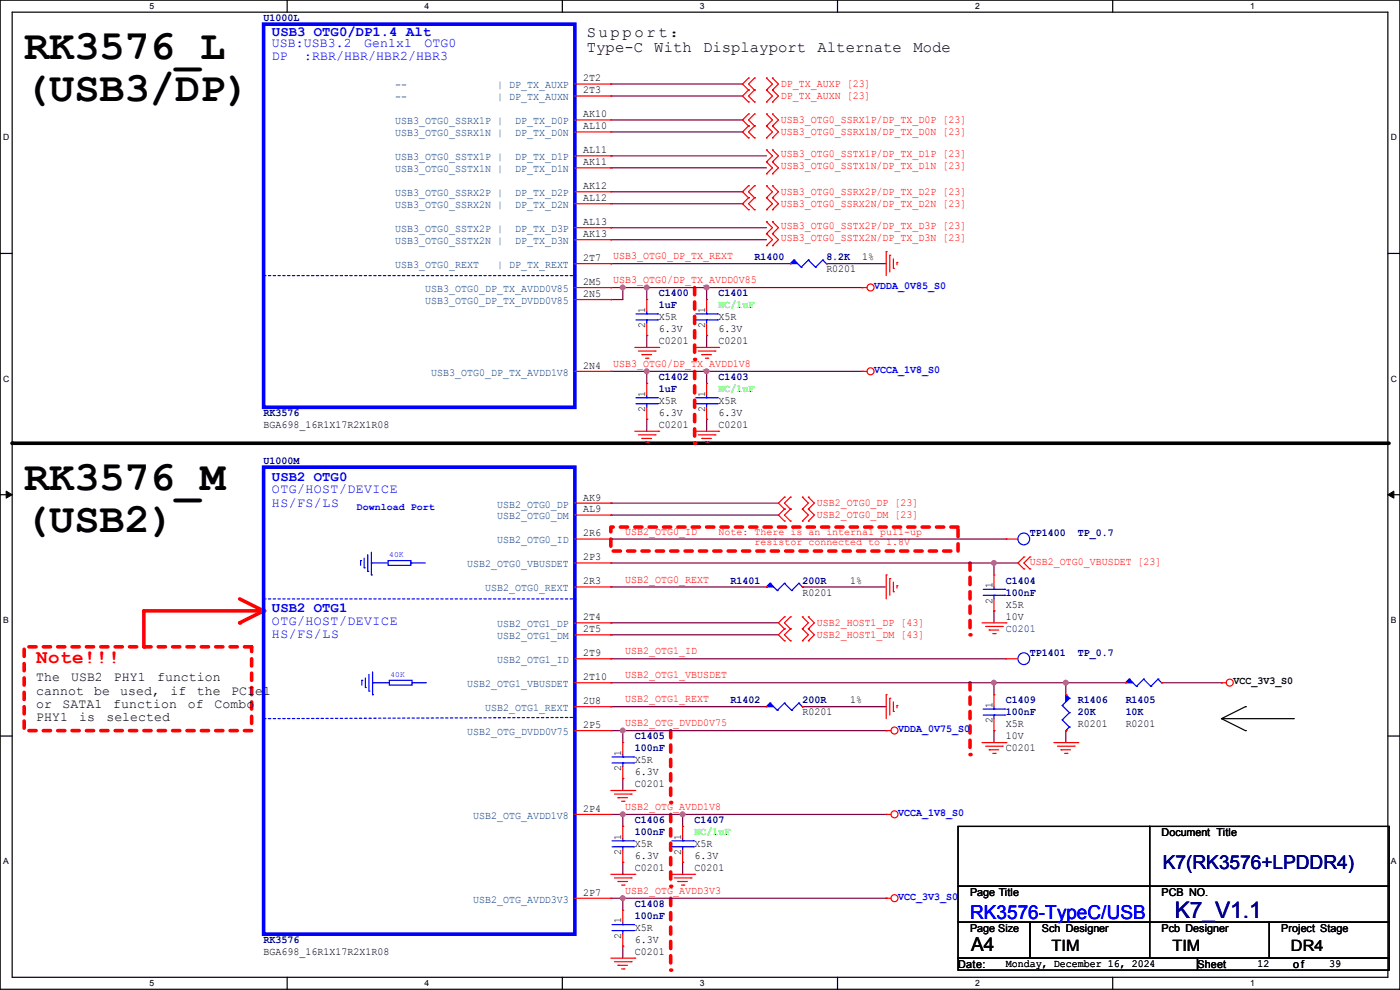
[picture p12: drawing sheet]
<svg xmlns="http://www.w3.org/2000/svg" width="297mm" height="210mm" viewBox="0 0 297 210" stroke-linecap="round" stroke-linejoin="round" font-family="sans-serif">
<g fill="none" stroke="#000" stroke-width=".25">
<path d="M0 0h297v209.8h-297zM2.6 2.6h291.8v204.7h-291.8zM60.9 0v2.6M119.3 0v2.6M177.7 0v2.6M236.1 0v2.6M0 53.8h2.6M294.4 53.8h2.6M0 104.9h2.6M294.4 104.9h2.6M0 156.1h2.6M294.4 156.1h2.6"/>
<path d="M60.9 207.3v2.5M119.3 207.3v2.5M177.7 207.3v2.5M236.1 207.3v2.5"/>
</g>
<path d="M1.3 104.2l1.3 .7-1.3 .8zM294.4 104.9l1.3-.7v1.5z" fill="#000"/>
<path d="M1.3 104.2l1.3 .7-1.3 .8zM294.4 104.9l1.3-.7v1.5z" fill="none" stroke="#000" stroke-width=".21"/>
<path d="M2.6 94h292.1" fill="none" stroke="#000" stroke-width=".76"/>
<circle cx="2.6" cy="94" r=".38" fill="#000"/>
<path d="M205.8 119.4v15.3" fill="none" stroke="#f00" stroke-width=".76" stroke-dasharray="1.5 1.5"/>
<circle cx="205.8" cy="134.7" r=".38" fill="#f00" stroke-dasharray="1.5 1.5"/>
<path d="M142.3 155v15.2" fill="none" stroke="#f00" stroke-width=".76" stroke-dasharray="1.5 1.5"/>
<circle cx="142.3" cy="170.2" r=".38" fill="#f00" stroke-dasharray="1.5 1.5"/>
<path d="M142.3 172.8v15.2" fill="none" stroke="#f00" stroke-width=".76" stroke-dasharray="1.5 1.5"/>
<circle cx="142.3" cy="188" r=".38" fill="#f00" stroke-dasharray="1.5 1.5"/>
<path d="M142.3 190.5v15.3" fill="none" stroke="#f00" stroke-width=".76" stroke-dasharray="1.5 1.5"/>
<circle cx="142.3" cy="205.8" r=".38" fill="#f00" stroke-dasharray="1.5 1.5"/>
<path d="M147.4 61v15.2" fill="none" stroke="#f00" stroke-width=".76" stroke-dasharray="1.5 1.5"/>
<circle cx="147.4" cy="76.2" r=".38" fill="#f00" stroke-dasharray="1.5 1.5"/>
<path d="M147.4 78.8v15.2" fill="none" stroke="#f00" stroke-width=".76" stroke-dasharray="1.5 1.5"/>
<circle cx="147.4" cy="94" r=".38" fill="#f00" stroke-dasharray="1.5 1.5"/>
<path d="M205.8 144.8v15.3" fill="none" stroke="#f00" stroke-width=".76" stroke-dasharray="1.5 1.5"/>
<circle cx="205.8" cy="160.1" r=".38" fill="#f00" stroke-dasharray="1.5 1.5"/>
<path d="M259.1 152.4h15.3M259.1 152.4l5.1 2.6M264.2 149.9h.1M264.2 155h.1M264.2 149.9l-5.1 2.5M274.4 152.4h.1" fill="none" stroke="#000" stroke-width=".25"/>
<path d="M129.6 111.8h73.6v5.1h-73.6zM5.1 137.2h48.3v17.8h-48.3z" fill="none" stroke="#f00" stroke-width=".76" stroke-dasharray="1.5 1.5"/>
<path d="M50.8 127l5.1 2.6" fill="none" stroke="#f00" stroke-width=".76"/>
<circle cx="55.9" cy="129.6" r=".38" fill="#f00"/>
<path d="M30.5 129.6h25.4" fill="none" stroke="#f00" stroke-width=".76"/>
<circle cx="55.9" cy="129.6" r=".38" fill="#f00"/>
<path d="M55.9 129.6l-5.1 2.5" fill="none" stroke="#f00" stroke-width=".76"/>
<circle cx="50.8" cy="132.1" r=".38" fill="#f00"/>
<path d="M30.5 129.6v7.6" fill="none" stroke="#f00" stroke-width=".76"/>
<circle cx="30.5" cy="137.2" r=".38" fill="#f00"/>
<path d="M129.6 106.7h.1M129.6 109.3h.1M129.6 119.4h.1M129.6 106.7h35.5M129.6 109.3h35.5M129.6 114.3h83.8M129.6 119.4h81.3M213.4 114.3h.1" fill="none" stroke="#800040" stroke-width=".25"/>
<circle cx="210.8" cy="119.4" r=".49" fill="#f0f"/>
<circle cx="210.8" cy="119.4" r=".49" fill="none" stroke="#f0f" stroke-width=".25"/>
<path d="M129.6 124.5h.1M129.6 132.1h.1M129.6 134.7h.1M129.6 139.7h.1M129.6 124.5h33M129.6 132.1h35.5M129.6 134.7h35.5M129.6 139.7h83.8M129.6 144.8h.1M129.6 144.8h81.3" fill="none" stroke="#800040" stroke-width=".25"/>
<circle cx="210.8" cy="144.8" r=".49" fill="#f0f"/>
<circle cx="210.8" cy="144.8" r=".49" fill="none" stroke="#f0f" stroke-width=".25"/>
<g fill="none" stroke="#800040" stroke-width=".25">
<path d="M129.6 17.8h.1M129.6 17.8h27.9M129.6 20.4h.1M129.6 33.1h.1M129.6 35.6h.1M129.6 20.4h27.9M129.6 25.4h27.9M129.6 28h27.9M129.6 33.1h33M129.6 35.6h33M157.5 25.4h.1M157.5 28h.1"/>
<path d="M129.6 48.3h.1M129.6 50.8h.1M129.6 55.9h.1M129.6 40.7h27.9M129.6 43.2h27.9M129.6 48.3h33M129.6 50.8h33M129.6 55.9h38.1M157.5 40.7h.1M157.5 43.2h.1M175.3 55.9h.1M175.3 55.9h12.7"/>
<path d="M129.6 61h.1M129.6 78.8h.1M129.6 61h7.6M129.6 78.8h7.6M132.1 61h.1M137.2 61h.1M137.2 61v2.5M129.6 149.9h.1M129.6 149.9h33M129.6 155h2.5M132.1 155h.1M129.6 172.8h2.5"/>
<path d="M132.1 172.8h.1M129.6 190.5h2.5M132.1 190.5h.1"/>
</g>
<circle cx="137.2" cy="61" r=".49" fill="#f0f"/>
<circle cx="137.2" cy="61" r=".49" fill="none" stroke="#f0f" stroke-width=".25"/>
<path d="M149.9 61h33M182.9 61h.1" fill="none" stroke="#800040" stroke-width=".25"/>
<circle cx="149.9" cy="61" r=".49" fill="#f0f"/>
<circle cx="149.9" cy="61" r=".49" fill="none" stroke="#f0f" stroke-width=".25"/>
<path d="M137.2 71.2h.1M137.2 78.8h.1M137.2 71.2v2.5M137.2 78.8v2.5M137.2 78.8h12.7" fill="none" stroke="#800040" stroke-width=".25"/>
<circle cx="137.2" cy="78.8" r=".49" fill="#f0f"/>
<circle cx="137.2" cy="78.8" r=".49" fill="none" stroke="#f0f" stroke-width=".25"/>
<path d="M149.9 78.8h33M182.9 78.8h.1" fill="none" stroke="#800040" stroke-width=".25"/>
<circle cx="149.9" cy="78.8" r=".49" fill="#f0f"/>
<circle cx="149.9" cy="78.8" r=".49" fill="none" stroke="#f0f" stroke-width=".25"/>
<path d="M137.2 88.9h.1M137.2 88.9v2.6M170.2 124.5h.1M170.2 124.5h17.8M132.1 155h.1M132.1 155v2.5M132.1 155h55.9M170.2 149.9h.1M170.2 149.9h17.8M188 155h.1" fill="none" stroke="#800040" stroke-width=".25"/>
<circle cx="132.1" cy="155" r=".49" fill="#f0f"/>
<circle cx="132.1" cy="155" r=".49" fill="none" stroke="#f0f" stroke-width=".25"/>
<path d="M132.1 165.1h.1M132.1 172.8h.1M132.1 165.1v2.6M132.1 172.8h12.7" fill="none" stroke="#800040" stroke-width=".25"/>
<circle cx="132.1" cy="172.7" r=".49" fill="#f0f"/>
<circle cx="132.1" cy="172.7" r=".49" fill="none" stroke="#f0f" stroke-width=".25"/>
<path d="M132.1 172.8h.1M132.1 172.8v2.5M144.8 172.8h43.2M188 172.8h.1" fill="none" stroke="#800040" stroke-width=".25"/>
<circle cx="144.8" cy="172.7" r=".49" fill="#f0f"/>
<circle cx="144.8" cy="172.7" r=".49" fill="none" stroke="#f0f" stroke-width=".25"/>
<path d="M132.1 182.9h.1M132.1 182.9v2.6M132.1 190.5h55.9M188 190.5h.1" fill="none" stroke="#800040" stroke-width=".25"/>
<circle cx="132.1" cy="190.5" r=".49" fill="#f0f"/>
<circle cx="132.1" cy="190.5" r=".49" fill="none" stroke="#f0f" stroke-width=".25"/>
<path d="M129.6 63.5h.1M132.1 61h.1M132.1 61v2.5h-2.5M137.2 61h.1M137.2 61h12.7M132.1 190.5h.1M132.1 190.5v2.6M132.1 200.7h.1M132.1 200.7v2.5" fill="none" stroke="#800040" stroke-width=".25"/>
<circle cx="132.1" cy="61" r=".49" fill="#f0f"/>
<circle cx="132.1" cy="61" r=".49" fill="none" stroke="#f0f" stroke-width=".25"/>
<g fill="none" stroke="#800040" stroke-width=".25">
<path d="M149.9 61h.1M149.9 71.2h.1M149.9 78.8h.1M149.9 61v2.5M149.9 71.2v2.5M149.9 78.8v2.5M149.9 88.9h.1M149.9 88.9v2.6M210.9 144.8h15.2M226.1 144.8h.1M144.8 172.8h.1M144.8 172.8v2.5"/>
<path d="M144.8 182.9h.1M144.8 182.9v2.6"/>
</g>
<circle cx="226.1" cy="144.8" r=".49" fill="#f0f"/>
<circle cx="226.1" cy="144.8" r=".49" fill="none" stroke="#f0f" stroke-width=".25"/>
<g fill="none" stroke="#800040" stroke-width=".25">
<path d="M210.9 119.4h.1M210.9 119.4v2.6M210.9 119.4h5M215.9 119.4h.1M210.9 129.6h.1M210.9 129.6v2.5M210.9 155h.1M210.9 144.8h.1M210.9 144.8v2.6M210.9 155v2.5M226.1 144.8h.1M226.1 155h.1"/>
<path d="M226.1 144.8v2.6M226.1 155v2.5M226.1 144.8h12.7M246.4 144.8h12.7M259.1 144.8h.1"/>
</g>
<g fill="none" stroke="#f00" stroke-width=".25">
<path d="M158.8 16.6h.1M158.8 19.1h.1M158.8 16.6l-1.3 1.2 1.3 1.3M158.8 19.1l-1.3 1.3 1.3 1.2M160.1 19.1h.1M160.1 16.6h.1M160.1 16.6l-1.3 1.2 1.3 1.3M160.1 19.1l-1.3 1.3 1.3 1.2M162.6 19.1h.1M162.6 16.6h.1M162.6 16.6l1.3 1.2-1.3 1.3M162.6 19.1l1.3 1.3-1.3 1.2"/>
<path d="M163.9 19.1h.1M163.9 16.6h.1M163.9 16.6l1.2 1.2-1.2 1.3M163.9 19.1l1.2 1.3-1.2 1.2M158.8 21.6h.1M158.8 24.2h.1M158.8 26.7h.1M158.8 29.3h.1M158.8 39.4h.1M158.8 39.4l-1.3 1.3 1.3 1.3M158.8 24.2l-1.3 1.2 1.3 1.3M158.8 26.7l-1.3 1.3 1.3 1.3"/>
<path d="M160.1 21.6h.1M160.1 26.7h.1M160.1 24.2h.1M160.1 29.3h.1M160.1 39.4h.1M160.1 39.4l-1.3 1.3 1.3 1.3M160.1 24.2l-1.3 1.2 1.3 1.3M160.1 26.7l-1.3 1.3 1.3 1.3M162.6 34.3h.1M162.6 31.8h.1M162.6 36.9h.1M162.6 21.6h.1"/>
<path d="M162.6 26.7h.1M162.6 24.2h.1M162.6 29.3h.1M162.6 39.4h.1M162.6 31.8l1.3 1.3-1.3 1.2M162.6 34.3l1.3 1.3-1.3 1.3M162.6 24.2l1.3 1.2-1.3 1.3M162.6 26.7l1.3 1.3-1.3 1.3M162.6 39.4l1.3 1.3-1.3 1.3M163.9 34.3h.1M163.9 31.8h.1M163.9 36.9h.1"/>
<path d="M163.9 21.6h.1M163.9 26.7h.1M163.9 24.2h.1M163.9 29.3h.1M163.9 39.4h.1M163.9 31.8l1.2 1.3-1.2 1.2M163.9 34.3l1.2 1.3-1.2 1.3M163.9 24.2l1.2 1.2-1.2 1.3M163.9 26.7l1.2 1.3-1.2 1.3M163.9 39.4l1.2 1.3-1.2 1.3M158.8 42h.1M158.8 44.5h.1"/>
<path d="M158.8 42l-1.3 1.2 1.3 1.3M160.1 42h.1M160.1 44.5h.1M160.1 42l-1.3 1.2 1.3 1.3M162.6 49.6h.1M162.6 47h.1M162.6 52.1h.1M162.6 42h.1M162.6 44.5h.1M162.6 47l1.3 1.3-1.3 1.3M162.6 49.6l1.3 1.2-1.3 1.3M162.6 42l1.3 1.2-1.3 1.3"/>
<path d="M163.9 49.6h.1M163.9 47h.1M163.9 52.1h.1M163.9 42h.1M163.9 44.5h.1M163.9 47l1.2 1.3-1.2 1.3M163.9 49.6l1.2 1.2-1.2 1.3M163.9 42l1.2 1.2-1.2 1.3M188 53.4h.1M188 53.4v5.1M188.8 54.1h.1M188.8 54.1v3.6"/>
<path d="M189.5 56.9h.1M189.5 54.9v2M190.3 55.7h.1M190.3 55.7v.5M134.7 73.7h5M135.4 74.5h3.6M136.2 75.2h.1M136.2 75.2h2M136.9 76h.6M137.5 76h.1M139 74.5h.1M139.7 73.7h.1"/>
<path d="M147.4 73.7h5M148.1 74.5h3.6M148.9 75.2h.1M148.9 75.2h2M149.6 76h.6M150.2 76h.1M151.7 74.5h.1M152.4 73.7h.1M182.9 78.8h.1M182.9 61h.1M182.9 78.8h1M182.9 61h1"/>
<path d="M134.7 91.5h5M135.4 92.2h3.6M136.2 93h.1M136.2 93h2M136.9 93.8h.6M137.5 93.8h.1M139 92.2h.1M139.7 91.5h.1M147.4 91.5h5M148.1 92.2h3.6M148.9 93h.1M148.9 93h2"/>
<path d="M149.6 93.8h.6M150.2 93.8h.1M151.7 92.2h.1M152.4 91.5h.1M166.4 105.5h.1M166.4 108h.1M166.4 110.5h.1M166.4 105.5l-1.3 1.2 1.3 1.3M166.4 108l-1.3 1.3 1.3 1.2M167.7 108h.1M167.7 105.5h.1M167.7 110.5h.1"/>
<path d="M167.7 105.5l-1.3 1.2 1.3 1.3M167.7 108l-1.3 1.3 1.3 1.2M170.2 108h.1M170.2 105.5h.1M170.2 110.5h.1M170.2 105.5l1.3 1.2-1.3 1.3M170.2 108l1.3 1.3-1.3 1.2M171.5 108h.1M171.5 105.5h.1M171.5 110.5h.1M171.5 105.5l1.3 1.2-1.3 1.3M171.5 108l1.3 1.3-1.3 1.2"/>
<path d="M217.2 118.2h.1M217.2 118.2l-1.3 1.2 1.3 1.3M218.5 118.2h.1M218.5 118.2l-1.3 1.2 1.3 1.3M166.4 130.9h.1M166.4 133.4h.1M166.4 135.9h.1M166.4 130.9l-1.3 1.2 1.3 1.3M166.4 133.4l-1.3 1.3 1.3 1.2M167.7 133.4h.1M167.7 130.9h.1M167.7 135.9h.1"/>
<path d="M167.7 130.9l-1.3 1.2 1.3 1.3M167.7 133.4l-1.3 1.3 1.3 1.2M170.2 133.4h.1M170.2 130.9h.1M170.2 135.9h.1M170.2 130.9l1.3 1.2-1.3 1.3M170.2 133.4l1.3 1.3-1.3 1.2M171.5 133.4h.1M171.5 130.9h.1M171.5 135.9h.1M171.5 130.9l1.3 1.2-1.3 1.3M171.5 133.4l1.3 1.3-1.3 1.2"/>
<path d="M188 122h.1M188 122v5M188.8 122.7h.1M188.8 122.7v3.6M189.5 125.5h.1M189.5 123.5v2M190.3 124.2h.1M190.3 124.2v.6M208.3 132.1h5.1M209.1 132.9h3.5M209.8 133.6h.1M209.8 133.6h2.1"/>
<path d="M210.6 134.4h.5M211.1 134.4h.1M212.6 132.9h.1M213.4 132.1h.1M217.2 120.7h.1M218.5 120.7h.1M188 147.4h.1M188 155h.1M188 147.4v5M188 155h1M188.8 148.1h.1M188.8 148.1v3.6"/>
<path d="M189.5 150.9h.1M189.5 148.9v2M190.3 149.6h.1M190.3 149.6v.6M208.3 157.5h5.1M209.1 158.3h3.5M209.8 159h.1M209.8 159h2.1M210.6 159.8h.5M211.1 159.8h.1M212.6 158.3h.1M213.4 157.5h.1"/>
<path d="M223.6 157.5h5M224.3 158.3h3.6M225.1 159h.1M225.1 159h2M225.8 159.8h.6M226.4 159.8h.1M227.9 158.3h.1M228.6 157.5h.1M259.1 144.8h.1M259.1 144.8h1M129.6 167.7h5.1M130.3 168.4h3.6"/>
<path d="M131.1 169.2h.1M131.1 169.2h2M131.9 170h.5M132.4 170h.1M133.9 168.4h.1M134.7 167.7h.1M188 172.8h.1M188 172.8h1M129.6 185.5h5.1M130.3 186.2h3.6M131.1 187h.1M131.1 187h2"/>
<path d="M131.9 187.7h.5M132.4 187.7h.1M133.9 186.2h.1M134.7 185.5h.1M142.3 185.5h5.1M143 186.2h3.6M143.8 187h.1M143.8 187h2M144.6 187.7h.5M145.1 187.7h.1M146.6 186.2h.1M147.4 185.5h.1"/>
<path d="M188 190.5h.1M188 190.5h1M129.6 203.2h5.1M130.3 204h3.6M131.1 204.8h.1M131.1 204.8h2M131.9 205.5h.5M132.4 205.5h.1M133.9 204h.1M134.7 203.2h.1"/>
<circle cx="184.7" cy="78.8" r=".74"/>
<circle cx="184.7" cy="61" r=".74"/>
<circle cx="189.8" cy="155" r=".74"/>
<circle cx="260.9" cy="144.8" r=".74"/>
<circle cx="189.8" cy="172.7" r=".74"/>
<circle cx="189.8" cy="190.5" r=".74"/>
</g>
<path d="M203.2 175.3h40.7v12.7h-40.7zM243.9 175.3h50.8v12.7h-50.8zM203.2 188h40.7v7.6h-40.7zM203.2 195.6h15.3v7.6h-15.3zM218.5 195.6h25.4v7.6h-25.4zM243.9 195.6h25.4v7.6h-25.4zM243.9 188h50.8v7.6h-50.8zM269.3 195.6h25.4v7.6h-25.4zM203.2 203.2h50.8v2.6h-50.8zM254 203.2h40.7v2.6h-40.7z" fill="none" stroke="#000" stroke-width=".25"/>
<path d="M168.4 55.2h.1M168.4 55.2l-.7 .7M168.4 55.2l1.6 1.5M170 56.7h.1M171.5 55.2h.1M171.5 55.2l-1.5 1.5M171.5 55.2l1.5 1.5M173 56.7h.1M174.5 55.2h.1M174.5 55.2l-1.5 1.5M174.5 55.2l.8 .7M175.3 55.9h.1" fill="none" stroke="#00f" stroke-width=".25"/>
<path d="M167.7 55.9l.7-.7 .8 .7z" fill="#00f"/>
<g fill="none" stroke="#00f" stroke-width=".25">
<path d="M167.7 55.9l.7-.7 .8 .7zM147.6 85.6h4.6M147.6 84.4h4.6M149.9 84.4h.1M149.9 85.6h.1M149.9 83.9v.5M149.9 85.6v.8M152.2 85.6h.1M152.2 84.4h.1M76.5 118.9h.1M76.5 118.9v1M77.3 118.4v2"/>
<path d="M78 117.6v3.6M78.8 119.4h.1M78.8 119.4h3.5M78.8 117.1v4.9M82.3 118.9h4.9v1h-4.9zM87.2 119.4h.1M87.2 119.4h3M77.3 120.4h.1M78 121.2h.1M78.8 122h.1M76.8 144.3h.1M76.8 144.3v1"/>
<path d="M77.5 145.8h.1M77.5 143.8v2M78.3 146.6h.1M78.3 143v3.6M79 147.4h.1M79 144.8h.1M79 144.8h3.6M79 142.5v4.9M82.6 144.3h4.8v1h-4.8zM87.4 144.8h.1M87.4 144.8h3.1M163.4 149.1h.1"/>
<path d="M163.4 149.1l-.8 .8M163.4 149.1l1.5 1.6M164.9 150.7h.1M166.4 149.1h.1M166.4 149.1l-1.5 1.6M166.4 149.1l1.5 1.6M167.9 150.7h.1M169.5 149.1h.1M169.5 149.1l-1.6 1.6M169.5 149.1l.7 .8M170.2 149.9h.1M129.8 179.6h4.6"/>
<path d="M129.8 178.4h4.6M132.1 178.4h.1M132.1 179.6h.1M132.1 177.8v.6M132.1 179.6v.8M134.4 179.6h.1M134.4 178.4h.1"/>
<circle cx="217.2" cy="139.7" r="1.25"/>
</g>
<g fill="none" stroke="#f00" stroke-width=".25">
<path d="M122 17.8h7.6M129.6 17.8h.1M122 20.4h7.6M122 25.4h7.6M122 28h7.6M122 33.1h7.6M122 35.6h7.6M129.6 20.4h.1M129.6 25.4h.1M129.6 28h.1M129.6 33.1h.1M129.6 35.6h.1"/>
<path d="M122 40.7h7.6M122 43.2h7.6M122 48.3h7.6M122 50.8h7.6M122 55.9h7.6M129.6 40.7h.1M129.6 43.2h.1M129.6 48.3h.1M129.6 50.8h.1M129.6 55.9h.1M167.7 55.9h.1M175.3 55.9h.1"/>
<path d="M122 61h7.6M122 63.5h7.6M122 78.8h7.6M129.6 61h.1M129.6 63.5h.1M129.6 78.8h.1M149.9 81.3h.1M149.9 88.9h.1M149.9 81.3v2.6M149.9 86.4v2.5M122 106.7h7.6M122 109.3h7.6"/>
<path d="M122 114.3h7.6M122 119.4h7.6M129.6 106.7h.1M129.6 109.3h.1M129.6 114.3h.1M129.6 119.4h.1M122 124.5h7.6M122 132.1h7.6M122 134.7h7.6M122 139.7h7.6M129.6 124.5h.1M129.6 132.1h.1"/>
<path d="M129.6 134.7h.1M129.6 139.7h.1M213.4 139.7h.1M213.4 139.7h2.5M122 144.8h7.6M122 149.9h7.6M122 155h7.6M129.6 144.8h.1M129.6 149.9h.1M129.6 155h.1M122 172.8h7.6M129.6 172.8h.1"/>
<path d="M132.1 175.3h.1M132.1 175.3v2.5M122 190.5h7.6M129.6 190.5h.1M132.1 182.9h.1M132.1 180.4v2.5"/>
</g>
<path d="M55.9 5.1h66.1v81.3h-66.1zM55.9 99.1h66.1v99.1h-66.1z" fill="none" stroke="#00f" stroke-width=".76"/>
<path d="M55.9 58.5h66.1M122 58.5h.1M55.9 127h66.1M122 127h.1M55.9 152.4l66.1-.2M122 152.2h.1" fill="none" stroke="#00f" stroke-width=".25" stroke-dasharray=".5 .5"/>
<path d="M163.4 149.1l.7 .8h-1.5z" fill="#00f"/>
<g fill="none" stroke="#00f" stroke-width=".25">
<path d="M147.6 67.9h4.6M147.6 66.6h4.6M149.9 66.6h.1M149.9 67.9h.1M149.9 66.1v.5M149.9 67.9v.7M152.2 67.9h.1M152.2 66.6h.1M134.9 85.6h4.6M134.9 84.4h4.6M137.2 84.4h.1M137.2 85.6h.1"/>
<path d="M137.2 83.9v.5M137.2 85.6v.8M139.5 85.6h.1M139.5 84.4h.1M163.4 149.1l.7 .8h-1.5zM225.3 149.6h.1M225.3 152.7h.1M225.3 149.6l1.6 1.6M225.3 152.7l1.6 1.5M226.1 155h.1M226.1 147.4l.8 .7M226.9 148.1h.1"/>
<path d="M226.9 151.2h.1M226.9 154.2h.1M226.9 148.1l-1.6 1.5M226.9 151.2l-1.6 1.5M226.9 154.2l-.8 .8M129.8 161.8h4.6M129.8 160.6h4.6M132.1 160.6h.1M132.1 161.8h.1M132.1 160.1v.5M132.1 161.8v.8M134.4 161.8h.1"/>
<path d="M134.4 160.6h.1"/>
</g>
<g fill="none" stroke="#f00" stroke-width=".25">
<path d="M149.9 63.5h.1M149.9 71.2h.1M149.9 63.5v2.6M149.9 68.6v2.6M137.2 81.3h.1M137.2 88.9h.1M137.2 81.3v2.6M137.2 86.4v2.5M132.1 157.5h.1M132.1 157.5v2.6M162.6 149.9h.1M170.2 149.9h.1"/>
<path d="M132.1 165.1h.1M132.1 162.6v2.5"/>
</g>
<path d="M226.1 147.4l.8 .7-.8 .8z" fill="#00f"/>
<g fill="none" stroke="#00f" stroke-width=".25">
<path d="M226.1 147.4l.8 .7-.8 .8zM239.6 144.1h.1M239.6 144.1l-.8 .7M239.6 144.1l1.5 1.5M241.1 145.6h.1M242.6 144.1h.1M242.6 144.1l-1.5 1.5M242.6 144.1l1.5 1.5M244.1 145.6h.1M245.7 144.1h.1M245.7 144.1l-1.6 1.5M245.7 144.1l.7 .7"/>
<path d="M246.4 144.8h.1M142.5 179.6h4.6M142.5 178.4h4.6M144.8 178.4h.1M144.8 179.6h.1M144.8 177.8v.6M144.8 179.6v.8M147.1 179.6h.1M147.1 178.4h.1M129.8 197.4h4.6M129.8 196.1h4.6M132.1 196.1h.1"/>
<path d="M132.1 197.4h.1M132.1 195.6v.5M132.1 197.4v.8M134.4 197.4h.1M134.4 196.1h.1"/>
<circle cx="217.2" cy="114.3" r="1.25"/>
</g>
<path d="M213.4 114.3h.1M213.4 114.3h2.5M226.1 147.4h.1M226.1 155h.1M144.8 175.3h.1M144.8 175.3v2.5M132.1 193.1h.1M132.1 193.1v2.5M132.1 198.2v2.5M144.8 182.9h.1M144.8 180.4v2.5M132.1 200.7h.1" fill="none" stroke="#f00" stroke-width=".25"/>
<path d="M238.8 144.8l.8-.7 .7 .7z" fill="#00f"/>
<g fill="none" stroke="#00f" stroke-width=".25">
<path d="M163.4 123.7h.1M163.4 123.7l-.8 .8M163.4 123.7l1.5 1.6M164.9 125.3h.1M166.4 123.7h.1M166.4 123.7l-1.5 1.6M166.4 123.7l1.5 1.6M167.9 125.3h.1M169.5 123.7h.1M169.5 123.7l-1.6 1.6M169.5 123.7l.7 .8M170.2 124.5h.1"/>
<path d="M238.8 144.8l.8-.7 .7 .7z"/>
</g>
<path d="M238.8 144.8h.1M246.4 144.8h.1" fill="none" stroke="#f00" stroke-width=".25"/>
<path d="M163.4 123.7l.7 .8h-1.5z" fill="#00f"/>
<g fill="none" stroke="#00f" stroke-width=".25">
<path d="M134.9 67.9h4.6M134.9 66.6h4.6M137.2 66.6h.1M137.2 67.9h.1M137.2 66.1v.5M137.2 67.9v.7M139.5 67.9h.1M139.5 66.6h.1M163.4 123.7l.7 .8h-1.5zM208.6 126.3h4.5M208.6 125h4.5M210.9 125h.1"/>
<path d="M210.9 126.3h.1M210.9 124.5v.5M210.9 126.3v.7M213.1 126.3h.1M213.1 125h.1M208.6 151.7h4.5M208.6 150.4h4.5M210.9 150.4h.1M210.9 151.7h.1M210.9 149.9v.5M210.9 151.7v.7M213.1 151.7h.1"/>
<path d="M213.1 150.4h.1"/>
</g>
<g fill="none" stroke="#f00" stroke-width=".25">
<path d="M137.2 63.5h.1M137.2 71.2h.1M137.2 63.5v2.6M137.2 68.6v2.6M162.6 124.5h.1M170.2 124.5h.1M210.9 122h.1M210.9 129.6h.1M210.9 122v2.5M210.9 127v2.6M210.9 147.4h.1M210.9 155h.1"/>
<path d="M210.9 147.4v2.5M210.9 152.4v2.6"/>
</g>
<circle cx="210.8" cy="119.4" r=".49" fill="#f0f"/>
<circle cx="210.8" cy="119.4" r=".49" fill="none" stroke="#f0f" stroke-width=".25"/>
<circle cx="210.8" cy="144.8" r=".49" fill="#f0f"/>
<circle cx="210.8" cy="144.8" r=".49" fill="none" stroke="#f0f" stroke-width=".25"/>
<circle cx="137.2" cy="61" r=".49" fill="#f0f"/>
<circle cx="137.2" cy="61" r=".49" fill="none" stroke="#f0f" stroke-width=".25"/>
<circle cx="149.9" cy="61" r=".49" fill="#f0f"/>
<circle cx="149.9" cy="61" r=".49" fill="none" stroke="#f0f" stroke-width=".25"/>
<circle cx="137.2" cy="78.8" r=".49" fill="#f0f"/>
<circle cx="137.2" cy="78.8" r=".49" fill="none" stroke="#f0f" stroke-width=".25"/>
<circle cx="149.9" cy="78.8" r=".49" fill="#f0f"/>
<circle cx="149.9" cy="78.8" r=".49" fill="none" stroke="#f0f" stroke-width=".25"/>
<circle cx="132.1" cy="155" r=".49" fill="#f0f"/>
<circle cx="132.1" cy="155" r=".49" fill="none" stroke="#f0f" stroke-width=".25"/>
<circle cx="132.1" cy="172.7" r=".49" fill="#f0f"/>
<circle cx="132.1" cy="172.7" r=".49" fill="none" stroke="#f0f" stroke-width=".25"/>
<circle cx="144.8" cy="172.7" r=".49" fill="#f0f"/>
<circle cx="144.8" cy="172.7" r=".49" fill="none" stroke="#f0f" stroke-width=".25"/>
<circle cx="132.1" cy="190.5" r=".49" fill="#f0f"/>
<circle cx="132.1" cy="190.5" r=".49" fill="none" stroke="#f0f" stroke-width=".25"/>
<circle cx="132.1" cy="61" r=".49" fill="#f0f"/>
<circle cx="132.1" cy="61" r=".49" fill="none" stroke="#f0f" stroke-width=".25"/>
<circle cx="226.1" cy="144.8" r=".49" fill="#f0f"/>
<circle cx="226.1" cy="144.8" r=".49" fill="none" stroke="#f0f" stroke-width=".25"/>
<g font-size="8.9">
<text x="5.1" y="12.5">RK3576_L</text>
<text x="5.1" y="21.4">(USB3/DP)</text>
<text x="5.1" y="104">RK3576_M</text>
<text x="5.1" y="112.9">(USB2)</text>
</g>
<text font-size="4.8" fill="#0000a0" x="249.2" y="194.6">K7_V1.1</text>
<text font-size="4.1" fill="#f00" x="7.7" y="140.6">Note!!!</text>
<text font-size="4.1" fill="#000080" x="246.7" y="184.3">K7(RK3576+LPDDR4)</text>
<text font-size="4.1" fill="#00f" x="205.8" y="194.9">RK3576-TypeC/USB</text>
<text font-size="4.1" x="206" y="201.8">A4</text>
<g font-size="3.3">
<text x="124.5" y="7.7">Support：</text>
<text x="124.5" y="11">Type-C</text>
<text x="138.8" y="11">With</text>
<text x="149.1" y="11">Displayport</text>
<text x="173.4" y="11">Alternate</text>
<text x="193.8" y="11">Mode</text>
<text x="223.1" y="201.6">TIM</text>
<text x="248.7" y="201.6">TIM</text>
<text x="273.9" y="201.6">DR4</text>
</g>
<g font-size="3" fill="#00f">
<text x="57.7" y="7.6">USB3 OTG0/DP1.4 Alt</text>
<text x="57.7" y="102.1">USB2 OTG0</text>
<text x="57.7" y="129.8">USB2 OTG1</text>
</g>
<g font-size="2.8" fill="#00f">
<text x="57.7" y="9.9">USB:USB3.2</text>
<text x="77.3" y="9.9">Gen1x1</text>
<text x="90" y="9.9">OTG0</text>
<text x="57.7" y="12.7">DP</text>
<text x="64.6" y="12.7">:RBR/HBR/HBR2/HBR3</text>
<text x="57.7" y="104.6">OTG/HOST/DEVICE</text>
<text x="57.7" y="107.4">HS/FS/LS</text>
<text x="57.7" y="132.6">OTG/HOST/DEVICE</text>
<text x="57.7" y="135.4">HS/FS/LS</text>
</g>
<g font-size="2.8">
<text x="7.7" y="144.5">The</text>
<text x="7.7" y="147.3">cannot</text>
<text x="15.1" y="144.5">USB2</text>
<text x="20" y="147.3">be</text>
<text x="24.2" y="144.5">PHY1</text>
<text x="25.5" y="147.3">used,</text>
<text x="33.3" y="144.5">function</text>
<text x="36.2" y="147.3">if</text>
<text x="41.8" y="147.3">the</text>
<text x="49.1" y="147.3">PCI</text>
<text x="54.1" y="147.3">e1</text>
<text x="7.7" y="150.1">or</text>
<text x="7.7" y="152.9">PHY1</text>
<text x="13.3" y="150.1">SATA1</text>
<text x="16.8" y="152.9">is</text>
<text x="22.6" y="152.9">selected</text>
<text x="24" y="150.1">function</text>
<text x="39.8" y="150.1">of</text>
<text x="45.5" y="150.1">Combo</text>
</g>
<g font-size="2.3" fill="#000080">
<text x="55.9" y="4.4">U1000L</text>
<text x="160.1" y="55.2">R1400</text>
<text x="175.3" y="55.2">8.2K</text>
<text x="139.7" y="62.9">C1400</text>
<text x="139.7" y="65.4">1uF</text>
<text x="152.4" y="62.9">C1401</text>
<text x="139.7" y="80.6">C1402</text>
<text x="139.7" y="83.2">1uF</text>
<text x="152.4" y="80.6">C1403</text>
<text x="55.9" y="88.3">RK3576</text>
<text x="55.9" y="98.4">U1000M</text>
<text x="218.5" y="113.7">TP1400</text>
<text x="228.6" y="113.7">TP_0.7</text>
<text x="155" y="123.8">R1401</text>
<text x="170.2" y="123.8">200R</text>
<text x="213.4" y="123.8">C1404</text>
<text x="213.4" y="126.4">100nF</text>
<text x="213.4" y="134">C0201</text>
<text x="218.5" y="139.1">TP1401</text>
<text x="228.6" y="139.1">TP_0.7</text>
<text x="155" y="149.2">R1402</text>
<text x="170.2" y="149.2">200R</text>
<text x="213.4" y="149.2">C1409</text>
<text x="228.6" y="149.2">R1406</text>
<text x="238.8" y="149.2">R1405</text>
<text x="213.4" y="151.8">100nF</text>
<text x="228.6" y="151.8">20K</text>
<text x="238.8" y="151.8">10K</text>
<text x="134.7" y="156.8">C1405</text>
<text x="134.7" y="159.4">100nF</text>
<text x="134.7" y="174.6">C1406</text>
<text x="134.7" y="177.2">100nF</text>
<text x="147.4" y="174.6">C1407</text>
<text x="134.7" y="192.4">C1408</text>
<text x="134.7" y="194.9">100nF</text>
<text x="55.9" y="200">RK3576</text>
</g>
<g font-size="2.3">
<text x="123.7" y="17.3">2T2</text>
<text x="123.7" y="19.8">2T3</text>
<text x="123.7" y="24.9">AK10</text>
<text x="123.7" y="27.4">AL10</text>
<text x="123.7" y="32.5">AL11</text>
<text x="123.7" y="35.1">AK11</text>
<text x="123.7" y="40.1">AK12</text>
<text x="123.7" y="42.7">AL12</text>
<text x="123.7" y="47.8">AL13</text>
<text x="123.7" y="50.3">AK13</text>
<text x="123.7" y="55.4">2T7</text>
<text x="175.3" y="57.8">R0201</text>
<text x="182.9" y="55.2">1%</text>
<text x="123.7" y="60.5">2M5</text>
<text x="123.7" y="63">2N5</text>
<text x="136.9" y="69.6" transform="rotate(-90 136.9 69.6)">2</text>
<text x="136.9" y="66.3" transform="rotate(-90 136.9 66.3)">1</text>
<text x="139.7" y="67.9">X5R</text>
<text x="139.7" y="70.5">6.3V</text>
<text x="149.6" y="69.6" transform="rotate(-90 149.6 69.6)">2</text>
<text x="149.6" y="66.3" transform="rotate(-90 149.6 66.3)">1</text>
<text x="152.4" y="67.9">X5R</text>
<text x="152.4" y="70.5">6.3V</text>
<text x="139.7" y="73">C0201</text>
<text x="152.4" y="73">C0201</text>
<text x="123.7" y="78.2">2N4</text>
<text x="136.9" y="87.4" transform="rotate(-90 136.9 87.4)">2</text>
<text x="136.9" y="84.1" transform="rotate(-90 136.9 84.1)">1</text>
<text x="139.7" y="85.7">X5R</text>
<text x="139.7" y="88.3">6.3V</text>
<text x="149.6" y="87.4" transform="rotate(-90 149.6 87.4)">2</text>
<text x="149.6" y="84.1" transform="rotate(-90 149.6 84.1)">1</text>
<text x="152.4" y="85.7">X5R</text>
<text x="152.4" y="88.3">6.3V</text>
<text x="55.9" y="90.8">BGA698_16R1X17R2X1R08</text>
<text x="139.7" y="90.8">C0201</text>
<text x="152.4" y="90.8">C0201</text>
<text x="123.7" y="106.2">AK9</text>
<text x="123.7" y="108.7">AL9</text>
<text x="123.7" y="113.8">2R6</text>
<text x="123.7" y="118.9">2P3</text>
<text x="123.7" y="124">2R3</text>
<text x="180.4" y="123.8">1%</text>
<text x="210.5" y="124.8" transform="rotate(-90 210.5 124.8)">1</text>
<text x="123.7" y="131.6">2T4</text>
<text x="170.2" y="126.4">R0201</text>
<text x="210.5" y="128.1" transform="rotate(-90 210.5 128.1)">2</text>
<text x="213.4" y="128.9">X5R</text>
<text x="213.4" y="131.4">10V</text>
<text x="123.7" y="134.1">2T5</text>
<text x="123.7" y="139.2">2T9</text>
<text x="123.7" y="144.3">2T10</text>
<text x="123.7" y="149.4">2U8</text>
<text x="180.4" y="149.2">1%</text>
<text x="261.7" y="145.2">VCC_3V3_S0</text>
<text x="123.7" y="154.4">2P5</text>
<text x="170.2" y="151.8">R0201</text>
<text x="210.5" y="153.5" transform="rotate(-90 210.5 153.5)">2</text>
<text x="210.5" y="150.2" transform="rotate(-90 210.5 150.2)">1</text>
<text x="213.4" y="154.3">X5R</text>
<text x="228.6" y="154.3">R0201</text>
<text x="238.8" y="154.3">R0201</text>
<text x="131.8" y="160.3" transform="rotate(-90 131.8 160.3)">1</text>
<text x="134.7" y="161.9">X5R</text>
<text x="213.4" y="159.4">C0201</text>
<text x="213.4" y="156.8">10V</text>
<text x="131.8" y="163.6" transform="rotate(-90 131.8 163.6)">2</text>
<text x="134.7" y="167">C0201</text>
<text x="134.7" y="164.5">6.3V</text>
<text x="123.7" y="172.2">2P4</text>
<text x="131.8" y="178.1" transform="rotate(-90 131.8 178.1)">1</text>
<text x="134.7" y="179.7">X5R</text>
<text x="144.5" y="178.1" transform="rotate(-90 144.5 178.1)">1</text>
<text x="147.4" y="179.7">X5R</text>
<text x="246.4" y="177.4">Document Title</text>
<text x="131.8" y="181.4" transform="rotate(-90 131.8 181.4)">2</text>
<text x="134.7" y="184.8">C0201</text>
<text x="134.7" y="182.2">6.3V</text>
<text x="144.5" y="181.4" transform="rotate(-90 144.5 181.4)">2</text>
<text x="147.4" y="184.8">C0201</text>
<text x="147.4" y="182.2">6.3V</text>
<text x="123.7" y="190">2P7</text>
<text x="205.8" y="190.1">Page Title</text>
<text x="246.4" y="190.1">PCB NO.</text>
<text x="131.8" y="195.9" transform="rotate(-90 131.8 195.9)">1</text>
<text x="134.7" y="197.5">X5R</text>
<text x="205.8" y="197.7">Page Size</text>
<text x="221" y="197.7">Sch Designer</text>
<text x="246.4" y="197.7">Pcb Designer</text>
<text x="271.8" y="197.7">Project Stage</text>
<text x="55.9" y="202.6">BGA698_16R1X17R2X1R08</text>
<text x="131.8" y="199.2" transform="rotate(-90 131.8 199.2)">2</text>
<text x="134.7" y="202.6">C0201</text>
<text x="134.7" y="200">6.3V</text>
<text x="203.2" y="205.3">Date:</text>
<text x="213.4" y="205.1">Monday, December 16, 2024</text>
<text x="254" y="205.3">Sheet</text>
<text x="266.7" y="205.1">12</text>
<text x="274.4" y="205.3">of</text>
<text x="282" y="205.1">39</text>
</g>
<g font-size="2.3" fill="#004080">
<text x="83.9" y="18.8">--</text>
<text x="83.9" y="21.3">--</text>
<text x="105.5" y="18.8">| DP_TX_AUXP</text>
<text x="105.5" y="21.3">| DP_TX_AUXN</text>
<text x="83.9" y="26.4">USB3_OTG0_SSRX1P |</text>
<text x="83.9" y="28.9">USB3_OTG0_SSRX1N |</text>
<text x="109.3" y="26.4">DP_TX_D0P</text>
<text x="109.3" y="28.9">DP_TX_D0N</text>
<text x="83.9" y="34">USB3_OTG0_SSTX1P |</text>
<text x="109.3" y="34">DP_TX_D1P</text>
<text x="83.9" y="36.5">USB3_OTG0_SSTX1N |</text>
<text x="83.9" y="41.6">USB3_OTG0_SSRX2P |</text>
<text x="109.3" y="36.5">DP_TX_D1N</text>
<text x="109.3" y="41.6">DP_TX_D2P</text>
<text x="83.9" y="44.2">USB3_OTG0_SSRX2N |</text>
<text x="109.3" y="44.2">DP_TX_D2N</text>
<text x="83.9" y="49.2">USB3_OTG0_SSTX2P |</text>
<text x="83.9" y="51.8">USB3_OTG0_SSTX2N |</text>
<text x="109.3" y="49.2">DP_TX_D3P</text>
<text x="109.3" y="51.8">DP_TX_D3N</text>
<text x="83.9" y="56.9">USB3_OTG0_REXT</text>
<text x="105.5" y="56.9">| DP_TX_REXT</text>
<text x="90.2" y="61.9">USB3_OTG0_DP_TX_AVDD0V85</text>
<text x="90.2" y="64.5">USB3_OTG0_DP_TX_DVDD0V85</text>
<text x="91.5" y="79.7">USB3_OTG0_DP_TX_AVDD1V8</text>
<text x="105.5" y="107.7">USB2_OTG0_DP</text>
<text x="105.5" y="110.2">USB2_OTG0_DM</text>
<text x="105.5" y="115.3">USB2_OTG0_ID</text>
<text x="99.1" y="120.4">USB2_OTG0_VBUSDET</text>
<text x="102.9" y="125.4">USB2_OTG0_REXT</text>
<text x="105.5" y="133.1">USB2_OTG1_DP</text>
<text x="105.5" y="135.6">USB2_OTG1_DM</text>
<text x="105.5" y="140.7">USB2_OTG1_ID</text>
<text x="99.1" y="145.8">USB2_OTG1_VBUSDET</text>
<text x="99.1" y="155.9">USB2_OTG_DVDD0V75</text>
<text x="102.9" y="150.8">USB2_OTG1_REXT</text>
<text x="100.4" y="173.7">USB2_OTG_AVDD1V8</text>
<text x="100.4" y="191.5">USB2_OTG_AVDD3V3</text>
</g>
<g font-size="2.3" fill="#f00">
<text x="165.7" y="18.4">DP_TX_AUXP [23]</text>
<text x="165.7" y="21">DP_TX_AUXN [23]</text>
<text x="165.7" y="26">USB3_OTG0_SSRX1P/DP_TX_D0P [23]</text>
<text x="165.7" y="28.6">USB3_OTG0_SSRX1N/DP_TX_D0N [23]</text>
<text x="165.7" y="33.4">USB3_OTG0_SSTX1P/DP_TX_D1P [23]</text>
<text x="165.7" y="35.9">USB3_OTG0_SSTX1N/DP_TX_D1N [23]</text>
<text x="165.7" y="41.3">USB3_OTG0_SSRX2P/DP_TX_D2P [23]</text>
<text x="165.7" y="43.8">USB3_OTG0_SSRX2N/DP_TX_D2N [23]</text>
<text x="165.7" y="48.6">USB3_OTG0_SSTX2P/DP_TX_D3P [23]</text>
<text x="165.7" y="51.2">USB3_OTG0_SSTX2N/DP_TX_D3N [23]</text>
<text x="130.1" y="55">USB3_OTG0_DP_TX_REXT</text>
<text x="130.1" y="60.1">USB3_OTG0/DP_TX_AVDD0V85</text>
<text x="130.1" y="77.9">USB3_OTG0/DP_TX_AVDD1V8</text>
<text x="173.3" y="107.3">USB2_OTG0_DP [23]</text>
<text x="132.6" y="113.4">USB2_OTG0_ID</text>
<text x="173.3" y="109.9">USB2_OTG0_DM [23]</text>
<text x="218.5" y="119.8">USB2_OTG0_VBUSDET [23]</text>
<text x="132.6" y="123.6">USB2_OTG0_REXT</text>
<text x="173.3" y="132.7">USB2_HOST1_DP [43]</text>
<text x="173.3" y="135.3">USB2_HOST1_DM [43]</text>
<text x="132.6" y="138.8">USB2_OTG1_ID</text>
<text x="132.6" y="143.9">USB2_OTG1_VBUSDET</text>
<text x="132.6" y="149">USB2_OTG1_REXT</text>
<text x="132.6" y="154.1">USB2_OTG_DVDD0V75</text>
<text x="132.6" y="171.8">USB2_OTG_AVDD1V8</text>
<text x="132.6" y="189.6">USB2_OTG_AVDD3V3</text>
</g>
<g font-size="2.3" fill="#0f0">
<text x="152.4" y="65.4">NC/1uF</text>
<text x="152.4" y="83.2">NC/1uF</text>
<text x="147.4" y="177.2">NC/1uF</text>
</g>
<g font-size="2.3" fill="#00f">
<text x="185.5" y="61.3">VDDA_0V85_S0</text>
<text x="185.5" y="79.1">VCCA_1V8_S0</text>
<text x="190.5" y="155.3">VDDA_0V75_S0</text>
<text x="190.5" y="173.1">VCCA_1V8_S0</text>
<text x="190.5" y="190.9">VCC_3V3_S0</text>
</g>
<text font-size="2.1" fill="#00f" x="75.7" y="108.2">Download Port</text>
<g font-size="2.1" fill="#f00">
<text x="152.4" y="113.5">Note: There is an internal pull-up</text>
<text x="160.1" y="115.6">resistor connected to 1.8V</text>
</g>
<g font-size="1.8">
<text x="31.7" y="1.9">5</text>
<text x="90.1" y="1.9">4</text>
<text x="148.5" y="1.9">3</text>
<text x="206.8" y="1.9">2</text>
<text x="265.2" y="1.9">1</text>
<text x=".7" y="29.8">D</text>
<text x="295.1" y="29.8">D</text>
<text x=".7" y="80.9">C</text>
<text x="295.1" y="80.9">C</text>
<text x=".7" y="132.1">B</text>
<text x="295.1" y="132.1">B</text>
<text x=".7" y="183.3">A</text>
<text x="295.1" y="183.3">A</text>
<text x="31.7" y="209.2">5</text>
<text x="90.1" y="209.2">4</text>
<text x="148.5" y="209.2">3</text>
<text x="206.8" y="209.2">2</text>
<text x="265.2" y="209.2">1</text>
</g>
<g font-size="1.7" fill="#00f">
<text x="82.6" y="118.2">40K</text>
<text x="82.8" y="143.6">40K</text>
</g>
</svg>
